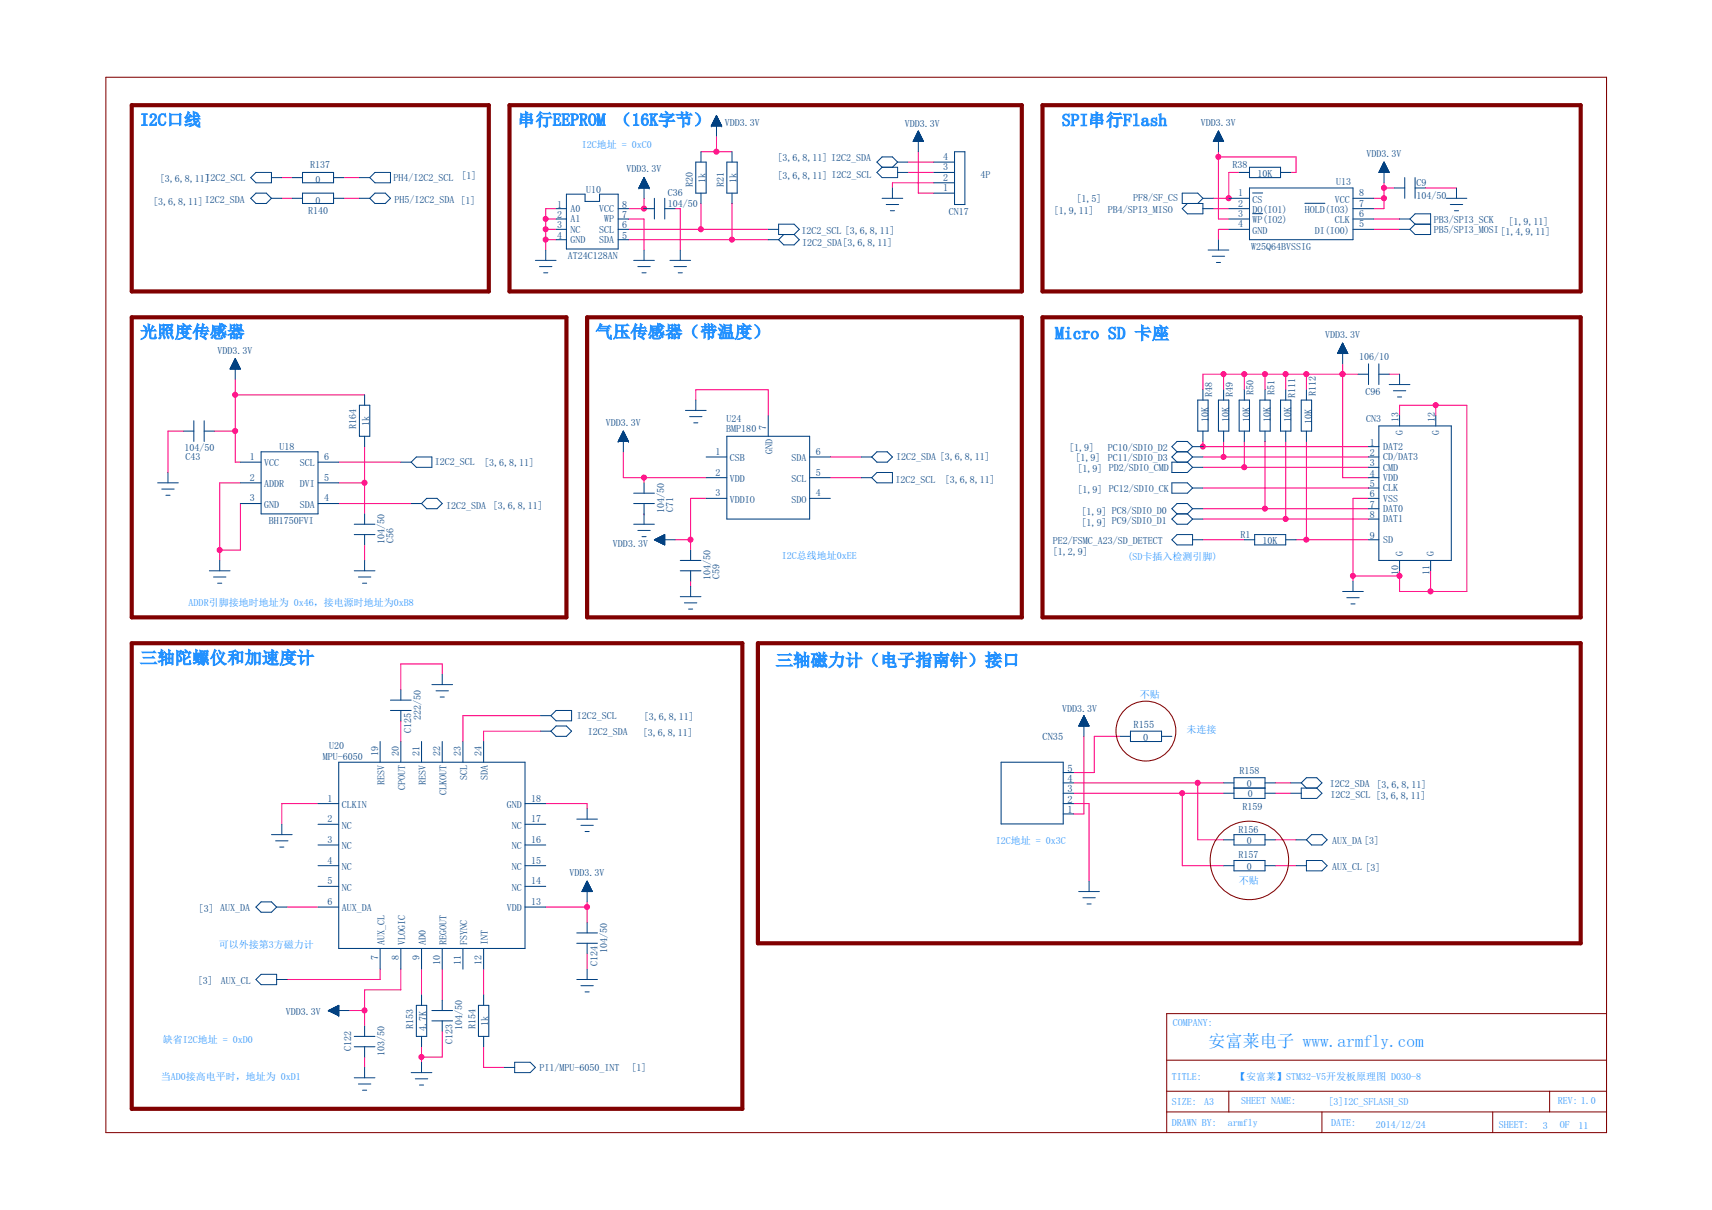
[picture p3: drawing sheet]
<svg xmlns="http://www.w3.org/2000/svg" width="420mm" height="297mm" viewBox="0 0 420 297" stroke-linecap="round" stroke-linejoin="round" font-family="sans-serif">
<g fill="none" stroke="#ff0080" stroke-width=".25">
<path d="M172 37.3h7.7M175.8 33.4v3.9M222.8 39.8h6.4M225.4 37.3v10.1h3.8M299 37.3v16.5h2.6M299 38.5h19.1v3.8h-1.3M69.2 43.6h2.5M69.2 48.7h2.5M84.4 43.6h3.8M84.4 48.7h3.8M133.9 58.8h2.6M133.9 56.3h2.6"/>
<path d="M133.9 53.8h2.6M136.5 51.2h-2.6v10.2M154.3 51.2h3.8M154.3 58.8h34.2M154.3 56.3h34.2M154.3 53.8h3.8v7.6M158.1 51.2h.1M158.1 48.7v2.5M165.7 51.2h1.3v10.2M172 50v6.3M179.7 50v8.8M222.8 42.3h6.4"/>
<path d="M229.2 44.9h-10.2v1.2M297.8 51.2h3.8M297.8 48.7h3.8M301.6 48.7h.1M301.6 56.3h-2.6v2.5M304.1 42.3h-2.5v6.4M337.1 56.3h6.4M337.1 53.8h6.4M337.1 48.7h2.6M339.7 44.9v6.3h-2.6M339.7 46.1h2.5M349.8 46.1h7.7"/>
<path d="M57.7 93.1v20.4h1.3M57.7 96.9h31.8M170.8 98.2v-2.5h17.7v6.3M300.3 91.9v3.8M305.4 91.9v3.8M310.5 91.9v3.8M315.5 91.9v3.8M320.6 91.9v3.8M329.5 91.9h.1M329.5 89.3v28h6.4M333.3 91.9h-38.1v3.8M340.9 91.9h2.6"/>
<path d="M352.4 99.5v2.5M45 105.8h-3.8v10.2M52.7 105.8h5M59 118.5h-5.1v19.1M83.1 113.5h15.3M83.1 118.5h6.4M89.5 109.6v16.6M153 110.9v6.4h20.3M158.1 117.3v1.2M203.8 117.3h7.6M203.8 112.2h7.6M295.2 109.6h.1"/>
<path d="M295.2 112.2h40.7M295.2 109.6h40.7M295.2 114.7h40.7M295.2 119.8h40.7M295.2 108.4v1.2M300.3 108.4v3.8M305.4 108.4v6.3M310.5 108.4v16.5M315.5 108.4v19M320.6 108.4v24.1M343.5 102v-2.5h16.5v45.7h-16.5v-5.1M59 123.6v11.4h-5.1"/>
<path d="M83.1 123.6h17.8M89.5 133.8v3.8M158.1 126.2h.1M165.7 132.5h3.8M173.3 122.3h-3.8v12.7M295.2 132.5h10.2M295.2 124.9h40.7M295.2 127.4h40.7M318.1 132.5h17.8M335.9 122.3h-3.8v20.4M169.5 142.7v1.2M332.1 141.4h11.4"/>
<path d="M351.1 140.1v5.1M98.4 177v5M108.5 165.5v-2.5h-10.1v6.3M132.7 179.5h-14v2.5M132.7 175.7h-19.1v6.3M78.1 197.3h-8.9v5.1M133.9 197.3h10.2v1.2M263.5 197.3h3.8v19M263.5 192.2h36.8M263.5 194.7h36.8M266 180.8v19h-2.5M274.9 180.8h-6.3v8.9h-5.1"/>
<path d="M290.1 194.7v17.8h10.2M294 192.2v14h6.3M313 192.2h3.8M313 194.7h3.8M313 206.2h5.1M313 212.5h5.1M70.4 222.7h7.7M93.3 237.9v2.6h-22.9M98.4 237.9v5.1h-8.9v8.9M103.5 237.9v6.4M108.5 237.9v7.6M118.7 237.9v6.4"/>
<path d="M133.9 222.7h10.2M144.1 221.4v5.1M144.1 234.1v3.8M85.7 248.1h3.8M89.5 259.5v2.5M103.5 257v3.8M108.5 253.2v6.3h-5M118.7 257v5h5.1"/>
</g>
<circle cx="133.9" cy="58.8" r=".62" fill="#ff0080"/>
<circle cx="133.9" cy="58.8" r=".62" fill="none" stroke="#ff0080" stroke-width=".25"/>
<circle cx="133.9" cy="56.3" r=".62" fill="#ff0080"/>
<circle cx="133.9" cy="56.3" r=".62" fill="none" stroke="#ff0080" stroke-width=".25"/>
<circle cx="133.9" cy="53.7" r=".62" fill="#ff0080"/>
<circle cx="133.9" cy="53.7" r=".62" fill="none" stroke="#ff0080" stroke-width=".25"/>
<circle cx="158" cy="51.2" r=".62" fill="#ff0080"/>
<circle cx="158" cy="51.2" r=".62" fill="none" stroke="#ff0080" stroke-width=".25"/>
<circle cx="172" cy="56.3" r=".62" fill="#ff0080"/>
<circle cx="172" cy="56.3" r=".62" fill="none" stroke="#ff0080" stroke-width=".25"/>
<circle cx="179.6" cy="58.8" r=".62" fill="#ff0080"/>
<circle cx="179.6" cy="58.8" r=".62" fill="none" stroke="#ff0080" stroke-width=".25"/>
<circle cx="175.8" cy="37.2" r=".62" fill="#ff0080"/>
<circle cx="175.8" cy="37.2" r=".62" fill="none" stroke="#ff0080" stroke-width=".25"/>
<circle cx="53.9" cy="135" r=".62" fill="#ff0080"/>
<circle cx="53.9" cy="135" r=".62" fill="none" stroke="#ff0080" stroke-width=".25"/>
<circle cx="89.5" cy="118.5" r=".62" fill="#ff0080"/>
<circle cx="89.5" cy="118.5" r=".62" fill="none" stroke="#ff0080" stroke-width=".25"/>
<circle cx="57.7" cy="105.8" r=".62" fill="#ff0080"/>
<circle cx="57.7" cy="105.8" r=".62" fill="none" stroke="#ff0080" stroke-width=".25"/>
<circle cx="57.7" cy="96.9" r=".62" fill="#ff0080"/>
<circle cx="57.7" cy="96.9" r=".62" fill="none" stroke="#ff0080" stroke-width=".25"/>
<circle cx="169.5" cy="132.5" r=".62" fill="#ff0080"/>
<circle cx="169.5" cy="132.5" r=".62" fill="none" stroke="#ff0080" stroke-width=".25"/>
<circle cx="89.5" cy="248" r=".62" fill="#ff0080"/>
<circle cx="89.5" cy="248" r=".62" fill="none" stroke="#ff0080" stroke-width=".25"/>
<circle cx="103.4" cy="259.5" r=".62" fill="#ff0080"/>
<circle cx="103.4" cy="259.5" r=".62" fill="none" stroke="#ff0080" stroke-width=".25"/>
<circle cx="144.1" cy="222.6" r=".62" fill="#ff0080"/>
<circle cx="144.1" cy="222.6" r=".62" fill="none" stroke="#ff0080" stroke-width=".25"/>
<circle cx="339.6" cy="48.7" r=".62" fill="#ff0080"/>
<circle cx="339.6" cy="48.7" r=".62" fill="none" stroke="#ff0080" stroke-width=".25"/>
<circle cx="339.6" cy="46.1" r=".62" fill="#ff0080"/>
<circle cx="339.6" cy="46.1" r=".62" fill="none" stroke="#ff0080" stroke-width=".25"/>
<circle cx="301.5" cy="48.7" r=".62" fill="#ff0080"/>
<circle cx="301.5" cy="48.7" r=".62" fill="none" stroke="#ff0080" stroke-width=".25"/>
<circle cx="299" cy="38.5" r=".62" fill="#ff0080"/>
<circle cx="299" cy="38.5" r=".62" fill="none" stroke="#ff0080" stroke-width=".25"/>
<circle cx="295.2" cy="109.6" r=".62" fill="#ff0080"/>
<circle cx="295.2" cy="109.6" r=".62" fill="none" stroke="#ff0080" stroke-width=".25"/>
<circle cx="300.3" cy="112.2" r=".62" fill="#ff0080"/>
<circle cx="300.3" cy="112.2" r=".62" fill="none" stroke="#ff0080" stroke-width=".25"/>
<circle cx="305.4" cy="114.7" r=".62" fill="#ff0080"/>
<circle cx="305.4" cy="114.7" r=".62" fill="none" stroke="#ff0080" stroke-width=".25"/>
<circle cx="310.4" cy="124.9" r=".62" fill="#ff0080"/>
<circle cx="310.4" cy="124.9" r=".62" fill="none" stroke="#ff0080" stroke-width=".25"/>
<circle cx="315.5" cy="127.4" r=".62" fill="#ff0080"/>
<circle cx="315.5" cy="127.4" r=".62" fill="none" stroke="#ff0080" stroke-width=".25"/>
<circle cx="320.6" cy="132.5" r=".62" fill="#ff0080"/>
<circle cx="320.6" cy="132.5" r=".62" fill="none" stroke="#ff0080" stroke-width=".25"/>
<circle cx="300.3" cy="91.8" r=".62" fill="#ff0080"/>
<circle cx="300.3" cy="91.8" r=".62" fill="none" stroke="#ff0080" stroke-width=".25"/>
<circle cx="305.4" cy="91.8" r=".62" fill="#ff0080"/>
<circle cx="305.4" cy="91.8" r=".62" fill="none" stroke="#ff0080" stroke-width=".25"/>
<circle cx="310.4" cy="91.8" r=".62" fill="#ff0080"/>
<circle cx="310.4" cy="91.8" r=".62" fill="none" stroke="#ff0080" stroke-width=".25"/>
<circle cx="315.5" cy="91.8" r=".62" fill="#ff0080"/>
<circle cx="315.5" cy="91.8" r=".62" fill="none" stroke="#ff0080" stroke-width=".25"/>
<circle cx="329.5" cy="91.8" r=".62" fill="#ff0080"/>
<circle cx="329.5" cy="91.8" r=".62" fill="none" stroke="#ff0080" stroke-width=".25"/>
<circle cx="332" cy="141.4" r=".62" fill="#ff0080"/>
<circle cx="332" cy="141.4" r=".62" fill="none" stroke="#ff0080" stroke-width=".25"/>
<circle cx="343.5" cy="141.4" r=".62" fill="#ff0080"/>
<circle cx="343.5" cy="141.4" r=".62" fill="none" stroke="#ff0080" stroke-width=".25"/>
<circle cx="352.3" cy="99.5" r=".62" fill="#ff0080"/>
<circle cx="352.3" cy="99.5" r=".62" fill="none" stroke="#ff0080" stroke-width=".25"/>
<circle cx="351.1" cy="145.2" r=".62" fill="#ff0080"/>
<circle cx="351.1" cy="145.2" r=".62" fill="none" stroke="#ff0080" stroke-width=".25"/>
<circle cx="320.6" cy="91.8" r=".62" fill="#ff0080"/>
<circle cx="320.6" cy="91.8" r=".62" fill="none" stroke="#ff0080" stroke-width=".25"/>
<circle cx="329.5" cy="91.8" r=".62" fill="#ff0080"/>
<circle cx="329.5" cy="91.8" r=".62" fill="none" stroke="#ff0080" stroke-width=".25"/>
<circle cx="158" cy="117.2" r=".62" fill="#ff0080"/>
<circle cx="158" cy="117.2" r=".62" fill="none" stroke="#ff0080" stroke-width=".25"/>
<circle cx="293.9" cy="192.2" r=".62" fill="#ff0080"/>
<circle cx="293.9" cy="192.2" r=".62" fill="none" stroke="#ff0080" stroke-width=".25"/>
<circle cx="290.1" cy="194.7" r=".62" fill="#ff0080"/>
<circle cx="290.1" cy="194.7" r=".62" fill="none" stroke="#ff0080" stroke-width=".25"/>
<g fill="none" stroke="#004080" stroke-width=".25">
<path d="M170.8 39.8h2.5v7.6h-2.5zM172 37.3v2.5M174.6 30.9h.1M174.6 30.9h2.5M174.6 30.8h2.5M174.7 30.9v-.2h2.3v.2M174.7 30.6h2.3M174.8 30.5h2.1v.4M174.8 30.4v.5M174.8 30.4h2.1M174.9 30.3h1.9v.6M174.9 30.3v.6"/>
<path d="M175 30.2h1.8M175 30.1h1.7v.8M175 30.1v.8M175 30h1.6M175.1 29.9h1.5v1M175.2 29.7h1.3v1.2M175.2 29.6v1.3M175.2 29.6h1.3M175.3 29.5h1.1v1.4M175.3 29.4v1.5M175.3 29.4h1M175.4 29.3h.9v1.6"/>
<path d="M175.4 29.2v1.7M175.5 29.2h.8M175.5 29.1h.7v1.8M175.5 29v1.9M175.5 29h.6M175.6 28.9h.5v2M175.6 28.8v2.1M175.6 28.8h.5M175.7 28.7h.3v2.2M175.7 28.6v2.3M175.8 28.6h.2M175.8 28.5l.1 2.4"/>
<path d="M175.8 28.4v2.5M175.8 28.4h.1M175.8 28.4v5M175.8 28.4l-1.2 2.5M175.8 28.4l1.3 2.5M176.6 29.8h-1.5v1.1M177.1 30.9h.1M178.4 39.8h2.5v7.6h-2.5zM179.7 37.3v2.5M220.3 39.8h2.5M220.3 39.8l-1.3-1.3h-2.5l-1.3 1.3 1.3 1.3M220.3 39.8l-1.3 1.3"/>
<path d="M224.1 34.7h2.5M224.1 34.6v.1M224.2 34.6h2.4v.1M224.3 34.5h2.2M224.3 34.4v.3M224.3 34.4h2.1M224.4 34.2h2M224.5 34.1h1.8M224.6 33.9h1.6M224.6 33.7v1M224.6 33.7h1.5M224.7 33.7h1.4"/>
<path d="M224.7 33.6v1.1M224.7 33.6h1.3M224.8 33.4h1.2M224.8 33.3v1.4M224.8 33.4h1.1M224.9 33.2h1M224.9 33.1v1.6M224.9 33.1h.9M225 33.1h.8M225 32.9v1.8M225 32.9h.8M225.1 32.9h.6v1.8"/>
<path d="M225.1 32.7v2M225.1 32.7h.5M225.2 32.6h.4M225.2 32.5v2.2M225.2 32.6h.3M225.3 32.4h.2M225.3 32.3v2.4M225.3 32.3h.1M225.4 32.2h.1M225.4 32.2l1.2 2.5h-2.5M225.4 32.2v5.1M225.4 32.2l-1.3 2.5"/>
<path d="M225.5 32.4v2.3M225.6 32.6v2.1M225.8 33v1.7M225.9 33.2v1.5M226 33.4v1.3M226.1 33.6v1.1M226.2 33.8v.9M226.3 34h-1.8v.7M226.3 34v.7M226.3 34.2h-1.9v.5M226.4 34.2v.5M226.5 34.4v.3"/>
<path d="M229.2 39.8h5.1M234.3 37.3h2.5v12.9h-2.5zM297.8 34.7h2.5M297.8 34.6v.1M297.9 34.6h2.3M297.9 34.5h2.3M297.9 34.4v.3M298 34.4h2.1M298 34.2h2M298 34.2v.5M298.1 34.2h1.9v.5M298.1 34.1h1.9"/>
<path d="M298.1 34v.7M298.2 34h1.7M298.2 33.9h1.6M298.3 33.7h1.5M298.3 33.6v1.1M298.4 33.6h1.3M298.4 33.4h1.3M298.4 33.3v1.4M298.5 33.4h1.1M298.5 33.2h1M298.7 33.1h.8M298.7 32.9v1.8"/>
<path d="M298.7 32.9h.7M298.7 32.9h.6v1.8M298.7 32.7v2M298.8 32.7h.5M298.8 32.6h.4M298.8 32.5v2.2M298.9 32.6h.3v2.1M298.9 32.4h.3M298.9 32.3v2.4M299 32.3h.1M299 32.2h.1M299 32.2v5.1"/>
<path d="M299 32.2l-1.2 2.5h2.5M299 32.2l1.3 2.5M299.2 32.4v2.3M299.5 33v1.7M299.5 33.1h-.9l-.1 1.6M299.5 33.2v1.5M299.7 33.4v1.3M299.8 33.6v1.1M299.8 33.7h-1.5l-.1 1M299.8 33.8v.9M300 34v.7M300.2 34.4v.3"/>
<path d="M300.3 34.6v.1M339.7 39.8h.1M339.7 39.8l1.2 2.5h-2.5zM339.7 39.8v5.1M339.7 40l-.1 2.3M61.5 48.7l1.3-1.3h2.6l1.2 1.3-1.2 1.3h-2.6zM62.8 42.3h3.8v2.6h-3.8l-1.3-1.3zM66.6 43.6h2.6M66.6 48.7h2.6M71.7 43.6h2.5M71.7 48.7h2.5M74.2 42.3h7.7v2.6h-7.7z"/>
<path d="M74.2 47.4h7.7v2.6h-7.7zM81.9 43.6h2.5M81.9 48.7h2.5M88.2 43.6h2.6M88.2 48.7h2.6M90.8 43.6l1.2-1.3h3.8v2.6h-3.8zM90.8 48.7l1.2-1.3h2.6l1.2 1.3-1.2 1.3h-2.6zM136.5 51.2h2.5M136.5 53.8h2.5M136.5 56.3h2.5M136.5 58.8h2.5M139 47.7h4.6v1.7h3.5v-1.7h4.6v13.4h-12.7z"/>
<path d="M151.7 51.2h2.6M151.7 53.8h2.6M151.7 56.3h2.6M151.7 58.8h2.6M156.8 46.1h.1M156.8 46.1h2.5M156.9 45.9h2.3v.2M156.9 45.9v.2M157 45.8h2.2M157 45.8h2.1v.3M157 45.7v.4M157 45.6h2.1"/>
<path d="M157.1 46.1v-.5h1.9v.5M157.2 45.4h1.8M157.2 45.3h1.8v.8M157.2 45.3v.8M157.3 45.3h1.6M157.3 45.1h1.5v1M157.3 45.1v1M157.3 45h1.5M157.4 44.9h1.3v1.2M157.4 44.9v1.2M157.5 44.8h1.2M157.5 44.7h1.1v1.4"/>
<path d="M157.5 44.6v1.5M157.6 44.6h1M157.6 44.5h.9v1.6M157.6 44.4v1.7M157.7 44.4h.8M157.7 44.3h.7v1.8M157.8 44.1h.5v2M157.8 44v2.1M157.8 44h.5M157.9 43.9h.3v2.2M157.9 43.8v2.3M158 43.8h.2"/>
<path d="M158 43.7l.1 2.4M158 43.6v2.5M158.1 43.6h.1M158.1 51.2h2.5M158.1 43.6v5.1M158.1 43.6l-1.3 2.5M158.1 43.6l1.2 2.5M158.4 44.2h-.6l-.1 1.9M159.3 46.1h.1M160.6 48.7v5.1M163.1 51.2h2.6M163.1 48.7v5.1"/>
<path d="M172 47.4v2.6M179.7 47.4v2.6M188.5 56.3h2.6M188.5 58.8h2.6M191.1 55h3.8l1.3 1.3-1.3 1.3h-3.8zM192.4 57.6l-1.3 1.2M194.9 57.6l1.3 1.2-1.3 1.3h-2.5l-1.3-1.3M215.2 42.3l1.3-1.2h3.8v2.5h-3.8zM216.5 48.7h5.1M217.5 50.2h3M218.5 51.7h1M219 46.1v2.6"/>
<path d="M220.3 42.3h2.5M229.2 42.3h5.1M229.2 44.9h5.1M229.2 47.4h5.1M295.2 51.2h2.6M295.2 48.7l-1.2-1.3h-3.9v2.6h5.1v2.5h-3.8l-1.3-1.3 1.3-1.2M295.2 48.7h2.6M295.2 48.7l-1.2 1.3M299 58.8v2.6M301.6 51.2h5.1M301.6 53.8h5.1M301.6 56.3h5.1"/>
<path d="M301.6 48.7h5.1M304.1 42.3h2.6M306.7 46.1h25.4v12.7h-25.4zM306.7 41.1h7.6v2.5h-7.6zM307.4 47.4h2.5M307.4 52.5h2.5M314.3 42.3h2.5M320.2 49.9h5M332.1 51.2h5M332.1 53.8h5M332.1 56.3h5M332.1 48.7h5"/>
<path d="M338.4 42.3h2.5M338.4 42.2v.1M338.5 42.2h2.4M338.6 42.1h2.2M338.6 42v.3M338.6 42h2.1M338.7 41.9h2v.4M338.8 41.7h1.8M338.8 42.3v-.7h1.8v.7M338.9 41.5h1.6M338.9 41.4v.9M338.9 41.4h1.5"/>
<path d="M339 41.3h1.4M339 41.2v1.1M339 41.2h1.3M339.1 41.1h1.2v1.2M339.1 40.9v1.4M339.1 41h1.1M339.2 40.9h1M339.2 40.7v1.6M339.2 40.8h.9M339.3 40.7h.8M339.3 40.5v1.8M339.3 40.6h.8"/>
<path d="M339.4 40.5h.6M339.4 40.3v2M339.4 40.3h.5M339.5 40.3h.4M339.5 40.1v2.2M339.5 40.2h.3M339.6 40h.2M339.8 40v2.3M339.9 40.2v2.1M340 40.4v1.9M340.1 40.6v1.7M340.2 40.8v1.5"/>
<path d="M340.4 41.2v1.1M340.5 41.4v.9M340.6 41.8h-1.9v.5M340.8 42v.3M342.2 46.1h2.6M343.5 53.8h2.5M343.5 56.3h2.5M344.8 43.6v5.1M346 53.8l1.3-1.3h3.8v5.1h-3.8l-1.3-1.3M346 53.8l1.3 1.2M347.3 46.1h2.5M347.3 43.6v5.1"/>
<path d="M347.3 55h3.8M347.3 55l-1.3 1.3M354.9 48.7h5.1M355.9 50.2h3.1M356.9 51.7h1.1M357.5 46.1v2.6M131.4 63.9h5.1M132.4 65.4h3.1M133.4 67h1M133.9 61.4v2.5M155.5 63.9h5.1M156.5 65.4h3.1"/>
<path d="M157.6 67h1M158.1 61.4v2.5M164.4 63.9h5.1M165.4 65.4h3.1M166.4 67h1.1M167 61.4v2.5M296.5 61.4h5.1M297.5 62.9h3.1M298.5 64.4h1M56.5 90.6h2.5M56.5 90.5v.1M56.6 90.5h2.3"/>
<path d="M56.6 90.3h2.3v.3M56.6 90.3v.3M56.7 90.3h2.1M56.7 90.1h2M56.7 90v.6M56.8 90h1.9v.6M56.8 90h1.9M56.8 89.8v.8M56.9 89.8h1.7M56.9 89.7h1.6M56.9 89.6v1M57 89.6h1.5"/>
<path d="M57 89.5h1.5v1.1M57 89.5v1.1M57.1 89.5h1.3M57.1 89.3h1.3M57.1 89.2v1.4M57.2 89.2h1.1M57.2 89.1h1v1.5M57.2 89v1.6M57.3 89h.9M57.4 88.9h.8M57.4 88.8v1.8M57.4 88.8h.7"/>
<path d="M57.4 88.7h.6M57.4 88.6v2M57.5 88.6h.5M57.5 88.5h.4M57.5 88.3v2.3M57.6 88.4h.3M57.6 88.3h.3v2.3M57.6 88.2v2.4M57.7 88.2h.1M57.7 88.1h.1M57.7 88.1v5M57.7 88.1l1.3 2.5h-2.5z"/>
<path d="M57.9 88.5v2.1M58 88.7v1.9M58.2 88.9v1.7M58.4 89.3v1.3M58.5 89.7v.9M58.7 89.9v.7M59 90.5v.1M88.2 99.5h2.6v7.6h-2.6zM89.5 96.9v2.6M170.8 98.2v2.6M294 98.2h2.5v7.6h-2.5zM295.2 95.7v2.5"/>
<path d="M299 98.2h2.6v7.6h-2.6zM300.3 95.7v2.5M304.1 98.2h2.6v7.6h-2.6zM305.4 95.7v2.5M309.2 98.2h2.5v7.6h-2.5zM310.5 95.7v2.5M314.3 98.2h2.5v7.6h-2.5zM315.5 95.7v2.5M319.4 98.2h2.5v7.6h-2.5zM320.6 95.7v2.5M328.3 86.7l2.4 .1M328.3 86.7v.1"/>
<path d="M328.4 86.6h2.3M328.4 86.5h2.3v.3M328.4 86.4v.4M328.5 86.4h2.1M328.5 86.3h2v.5M328.5 86.2v.6M328.5 86.2h2M328.6 86.1h1.8v.7M328.6 86v.8M328.7 86h1.7M328.7 85.9h1.6v.9M328.7 85.8v1"/>
<path d="M328.7 85.8h1.6M328.8 85.7h1.4v1.1M328.8 85.6v1.2M328.9 85.6h1.3M328.9 85.5h1.2v1.3M328.9 85.4v1.4M329 85.4h1.1M329 85.3h1v1.5M329 85.2v1.6M329 85.2h1M329.1 85h.8v1.8M329.1 85v1.8"/>
<path d="M329.2 85h.7M329.2 84.9h.6v1.9M329.3 84.7h.4v2.1M329.3 84.5v2.3M329.4 84.5h.3M329.4 84.5h.2v2.3M329.4 84.4v2.4M329.5 84.4h.1M329.5 84.2h.1M329.5 84.2v5.1M329.5 84.2l-1.3 2.6h2.6M329.5 84.2l1.3 2.6"/>
<path d="M329.8 84.8h-.5l-.1 2M333.3 91.9h2.6M335.9 89.3v5.1M338.4 89.3v5.1M338.4 91.9h2.5M340.9 94.4h5.1M342 95.9h3M343 97.5h1M343.5 91.9v2.5M38.7 118.5h5.1M41.2 116v2.5M45 105.8h2.6"/>
<path d="M47.6 103.3v5.1M50.1 103.3v5.1M50.1 105.8h2.6M59 113.5h5.1M59 118.5h5.1M64.1 110.9h14v15.3h-14zM78.1 113.5h5M78.1 118.5h5M89.5 107.1v2.5M98.4 113.5h2.5M100.9 113.5l1.3-1.3h3.8v2.5h-3.8zM151.7 108.4h.1"/>
<path d="M151.7 108.4h2.6M151.8 108.2h2.4M151.9 108h2.1M151.9 107.9v.5M152 107.9h2M152 107.8h2v.6M152 107.7v.7M152.1 107.7h1.8M152.1 107.6h1.8M152.2 107.4h1.5v1M152.2 107.3v1.1M152.3 107.3h1.4"/>
<path d="M152.3 107.2h1.4M152.3 107.1v1.3M152.4 107.1h1.2l.1 1.3M152.4 107h1.1v1.4M152.4 106.8v1.6M152.5 106.9h1M152.5 106.8h.9M152.5 106.6v1.8M152.6 106.7h.8M152.6 106.6h.8v1.8M152.6 106.5v1.9M152.7 106.5h.6"/>
<path d="M152.7 106.4h.5M152.7 106.3v2.1M152.8 106.3h.4M152.9 106.2h.3M152.9 106v2.4M152.9 106.1h.2M152.9 105.8l.1 5.1M152.9 106h.1M153 105.9h.1M153 105.8l-1.3 2.6M153 105.8l1.3 2.6M153 106v2.4"/>
<path d="M153.2 106.1v2.3M153.2 106.3v2.1M153.4 106.8v1.6M153.8 107.5h-1.6l-.1 .9M153.9 107.6v.8M154 108v.4M154.1 108.1h-2.2l-.1 .3M154.2 108.2v.2M154.3 108.4h.1M158.1 118.5v2.6M168.2 100.8h5.1M169.2 102.3h3.1"/>
<path d="M170.3 103.8h1M173.3 112.2h5.1M173.3 117.3h5.1M178.4 107.1h20.3v20.3h-20.3zM188.5 102v5.1M198.7 112.2h5.1M198.7 117.3h5.1M211.4 112.2h2.5M211.4 117.3h2.5M213.9 112.2l1.3-1.3h2.6l1.2 1.3-1.2 1.3h-2.6zM215.2 116h3.8v2.5h-3.8l-1.3-1.2zM287.6 118.5h3.8l1.3 1.3-1.3 1.3h-3.8z"/>
<path d="M288.9 110.9h2.5M288.9 110.9l-1.3 1.3 1.3 1.3M291.4 113.5h-3.8v2.5h3.8l1.3-1.3M291.4 110.9l1.3 1.3M291.4 113.5l1.3 1.2M292.7 109.6h2.5M292.7 112.2h2.5M292.7 114.7h2.5M292.7 119.8h2.5M292.7 109.6l-1.3 1.3M292.7 109.6l-1.3-1.2h-2.5l-1.3 1.2 1.3 1.3M292.7 112.2l-1.3 1.3"/>
<path d="M295.2 105.8v2.6M300.3 105.8v2.6M305.4 105.8v2.6M310.5 105.8v2.6M315.5 105.8v2.6M320.6 105.8v2.6M335.9 109.6h2.5M335.9 112.2h2.5M335.9 114.7h2.5M335.9 117.3h2.5M335.9 119.8h2.5M338.4 104.6h17.8v33h-17.8z"/>
<path d="M343.5 102v2.6M352.4 102v2.6M39.7 120.1h3M40.7 121.6h1M53.9 137.6v2.5M59 123.6h5.1M78.1 123.6h5M86.9 131.2h5.1M86.9 128.7h5.1M89.5 126.2v2.5M89.5 131.2v2.6M89.5 137.6v2.5"/>
<path d="M100.9 123.6h2.6M103.5 123.6l1.2-1.3h2.6l1.2 1.3-1.2 1.3h-2.6zM155.5 123.6h5.1M155.5 128.7h5.1M155.5 121.1h5.1M156.5 130.2h3.1M157.6 131.7h1M158.1 123.6v5.1M160.6 132.5l2.5-1.3v2.6M160.6 132.5h5.1M160.6 132.5l2.5 1.3M160.6 132.5h.1"/>
<path d="M160.8 132.4l-.1 .2h2.4M160.8 132.4h2.3M160.9 132.4v.3M160.9 132.7h2.2M161.1 132.2v.6M161.1 132.8h2M161.2 132.2v.6M161.2 132.2h1.9M161.3 132.2v.7M161.3 132.9h1.8M161.4 132.1v.8M161.4 132.1h1.7"/>
<path d="M161.5 132v1M161.6 132l-.1 1h1.6M161.6 132h1.5M161.7 132v1.1M161.7 133.1h1.4M161.8 131.9v1.2M161.8 131.9h1.3M161.9 131.9v1.3M162 131.8v1.4h1.1M162 131.8h1.1M162.1 131.7v1.6M162.2 131.7v1.6h.9"/>
<path d="M162.3 131.7h.8M162.3 131.7v1.7M162.5 131.5v2M162.6 131.5v2h.5M162.6 131.5h.5M162.7 131.4v2.2M162.8 131.4v2.2h.3M162.8 131.4h.3M162.9 131.4v2.3M163 131.3v2.4h.1M163.1 131.3h.1M163.1 131.2v2.6"/>
<path d="M163.1 131.6h-.7v1.8h.7M163.1 132.3h-2.1v.4M167 137.6h5M169.5 135v2.6M173.3 122.3h5.1M198.7 122.3h5.1M288.9 126.2h2.5M288.9 131.2h3.8v2.6h-3.8l-1.3-1.3zM288.9 126.2l-1.3 1.2 1.3 1.3h2.5l1.3-1.3M291.4 126.2l1.3 1.2M292.7 124.9l-1.3-1.3h-2.5l-1.3 1.3 1.3 1.3M292.7 124.9h2.5"/>
<path d="M292.7 127.4h2.5M292.7 132.5h2.5M292.7 124.9l-1.3 1.3M305.4 132.5h2.5M307.9 131.2h7.6v2.6h-7.6zM315.5 132.5h2.6M335.9 122.3h2.5M335.9 124.9h2.5M335.9 127.4h2.5M335.9 132.5h2.5M343.5 137.6v2.5M351.1 137.6v2.5"/>
<path d="M51.4 140.1h5.1M52.4 141.6h3M53.4 143.2h1M86.9 140.1h5.1M88 141.6h3M89 143.2h1M167 140.1h5M167 146.5h5M168 148h3M169 149.5h1M169.5 140.1v2.6M169.5 143.9v2.6"/>
<path d="M329.5 145.2h5.1M330.5 146.7h3.1M331.5 148.3h1.1M332.1 142.7v2.5M95.8 174.4h5.1M95.8 171.9h5.1M98.4 169.3v2.6M98.4 174.4v2.6M106 168.1h5.1M107 169.6h3.1M108 171.1h1M108.5 165.5v2.6"/>
<path d="M132.7 179.5h2.5M132.7 175.7h2.5M135.2 175.7l1.3-1.3h3.8v2.6h-3.8zM136.5 178.2h2.5l1.3 1.3-1.3 1.3h-2.5l-1.3-1.3zM264.8 178.2h2.4M264.9 178h2.3M264.9 178.2v-.3h2.3v.3M265 177.8h2.1M265 178.2v-.5h2v.5M265 177.6h2M265.1 178.2v-.7h1.8v.7M265.2 177.4h1.7"/>
<path d="M265.2 178.2v-.9h1.6v.9M265.2 177.2h1.6M265.3 178.2v-1.1h1.4v1.1M265.4 177h1.3M265.4 178.2v-1.3h1.2v1.3M265.5 176.8h1.1M265.5 176.6h1M265.7 176.4h.7M265.8 176.2h.5v2M265.8 178.2v-2.1h.4v2.1M265.9 176h.3M266 175.8h.1"/>
<path d="M266 175.7h.1M266 175.7l-1.3 2.5h2.6M266 175.7v5.1M266 175.7l1.3 2.5M266.1 175.9h-.2v2.3M266.1 175.9v2.3M266.3 176.3h-.6v1.9M266.4 176.5h-.8v1.7M266.4 176.4v1.8M266.5 176.7h-1v1.5M266.5 176.7v1.5M277.4 179.5h7.7v2.5h-7.7z"/>
<path d="M78.1 197.3h5M83.1 187.1h45.8v45.7h-45.8zM93.3 182v5.1M98.4 182v5.1M103.5 182v5.1M108.5 182v5.1M113.6 182v5.1M118.7 182v5.1M128.9 197.3h5M144.1 198.5v2.6M245.7 187.1h15.2v15.2h-15.2zM260.9 197.3h2.6"/>
<path d="M260.9 199.8h2.6M260.9 194.7h2.6M260.9 192.2h2.6M260.9 189.7h2.6M274.9 180.8h2.5M285.1 180.8h2.5M300.3 194.7h2.5M300.3 192.2h2.5M302.8 190.9h7.7v5.1h-7.7zM302.8 193.5h7.7M310.5 194.7h2.5M310.5 192.2h2.5"/>
<path d="M316.8 194.7h2.6M316.8 192.2h2.6M319.4 193.5h3.8l1.2 1.2-1.2 1.3h-3.8zM319.4 192.2l1.2-1.3h2.6l1.2 1.3-1.2 1.3M319.4 192.2l1.2 1.3M66.6 204.9h5.1M67.6 206.4h3.1M68.7 207.9h1M69.2 202.4v2.5M78.1 202.4h5M78.1 207.4h5M78.1 212.5h5"/>
<path d="M78.1 217.6h5M128.9 202.4h5M128.9 207.4h5M128.9 212.5h5M128.9 217.6h5M141.6 201.1h5M142.6 202.6h3M142.9 218.8l2.4 .1M142.9 218.7v.2M142.9 218.7h2.4M143 218.9v-.3h2.2v.3M143 218.5h2.1"/>
<path d="M143.1 218.4h2v.5M143.1 218.3v.6M143.1 218.3h2M143.2 218.9v-.8h1.8v.8M143.2 218.1h1.8M143.3 218h1.6v.9M143.3 217.9v1M143.3 217.8h1.6M143.4 218.9v-1.1h1.4v1.1M143.5 217.6h1.3M143.5 217.6h1.2v1.3M143.5 217.5v1.4"/>
<path d="M143.5 217.5h1.1M143.6 217.3v1.6M143.6 217.3h1v1.6M143.6 204.1h1M143.6 217.3h1M143.7 217.1h.8v1.8M143.7 217v1.9M143.8 217h.7M143.8 217h.6v1.9M143.9 216.7h.4v2.2M143.9 216.6v2.3M144 216.6h.3"/>
<path d="M144 216.5h.2v2.4M144 216.5v2.4M144 216.5h.1M144.1 216.3h.1M144.1 216.3v5.1M144.1 216.3l-1.3 2.6M144.1 216.3l1.3 2.6h-2.6M144.3 216.8h-.5v2.1M264.7 218.9h5.1M267.3 216.3v2.6M300.3 212.5h2.5M300.3 206.2h2.5"/>
<path d="M302.8 204.9h7.7v2.5h-7.7zM302.8 211.2h7.7v2.6h-7.7zM310.5 212.5h2.5M310.5 206.2h2.5M318.1 212.5h2.5M318.1 206.2h2.5M320.6 211.2h3.8l1.3 1.3-1.3 1.3h-3.8zM321.9 204.9h2.5l1.3 1.3-1.3 1.2h-2.5l-1.3-1.2zM62.8 222.7l1.3-1.3h2.5l1.3 1.3-1.3 1.2h-2.5zM67.9 222.7h2.5M78.1 222.7h5M93.3 232.8v5.1"/>
<path d="M98.4 232.8v5.1M103.5 232.8v5.1M108.5 232.8v5.1M113.6 232.8v5.1M118.7 232.8v5.1M128.9 222.7h5M141.6 231.6h5M141.6 229h5M144.1 226.5v2.5M144.1 231.6v2.5M144.1 237.9v2.6M265.8 220.4h3"/>
<path d="M266.8 221.9h1M62.8 240.5l1.3-1.3h3.8v2.5h-3.8zM67.9 240.5h2.5M80.6 248.1h.1M80.6 248.1h5.1M80.6 248.1l2.5 1.2M80.6 248.1h2.5M80.7 248v.1M80.8 248.2h2.3M80.8 248v.2M81 247.9v.4h2.1M81.2 248.5h1.9"/>
<path d="M81.2 247.8v.6M81.4 248.5h1.7M81.4 247.7v.8M81.6 247.6v1h1.5M81.8 247.5v1.2l1.3 .1M82 247.4v1.4M82.2 247.3v1.6M82.3 249h.8M82.4 247.2v1.8M82.6 247.1v2M82.7 249.1h.4M82.8 247v2.2"/>
<path d="M83 246.8v2.5M83.1 249.3h.1M83.1 246.8h.1M83.1 246.8v2.5M83.1 246.8l-2.5 1.3M83.1 246.9h-.2v2.4h.2M83.1 247.1h-.6v1.9h.6M83.1 247.3h-1v1.5h1M83.1 247.9h-2.2v.3M83.1 247.8h-2v.5M83.1 247.7h-1.8v.8M83.1 247.6h-1.6v.9"/>
<path d="M83.1 247.5h-1.4v1.1M83.1 247.4h-1.2v1.4M83.1 247.2h-.8v1.8M83.1 247h-.3v2.1M86.9 257h5.1M86.9 254.4h5.1M89.5 251.9v2.5M89.5 257v2.5M102.2 246.8h2.5v7.6h-2.5zM103.5 244.3v2.5M103.5 254.4v2.6M106 250.6h5.1"/>
<path d="M106 248.1h5.1M108.5 245.5v2.6M108.5 250.6v2.6M117.4 246.8h2.6v7.6h-2.6zM118.7 244.3v2.5M118.7 254.4v2.6M141.6 240.5h5M142.6 242h3M143.6 243.5h1M86.9 264.6h5.1M88 266.1h3M89 267.6h1"/>
<path d="M89.5 262v2.6M100.9 263.3h5.1M101.9 264.8h3.1M102.9 266.4h1.1M103.5 260.8v2.5M123.8 262h2.5M126.3 260.8h3.8l1.3 1.2-1.3 1.3h-3.8z"/>
</g>
<path d="M32.3 25.8h87.7v45.7h-87.7zM125 25.8h125.8v45.7h-125.8zM255.9 25.8h132v45.7h-132zM32.3 77.9h106.7v73.7h-106.7zM144.1 77.9h106.7v73.7h-106.7zM255.9 77.9h132v73.7h-132zM32.3 157.9h149.9v114.3h-149.9zM186 157.9h201.9v73.7h-201.9z" fill="none" stroke="#800000" stroke-width="1"/>
<g fill="none" stroke="#800000" stroke-width=".25">
<path d="M26 19h368.3v259h-368.3zM394.3 248.8h-108v29.2M286.3 260.3h108M286.3 273h108M286.3 267.9h108M301.6 267.9v5.1M324.4 273v5M366.3 273v5M380.3 267.9v5.1"/>
<circle cx="281.2" cy="179.5" r="7.4"/>
<circle cx="306.6" cy="211.2" r="9.6"/>
</g>
<g font-size="4.2" fill="#2291ff">
<text x="34.4" y="30.9">I2C口线</text>
<text x="127.1" y="30.9">串行EEPROM （16K字节）</text>
<text x="260.6" y="30.9">SPI串行Flash</text>
<text x="34.4" y="82.9">光照度传感器</text>
<text x="146.1" y="82.9">气压传感器（带温度）</text>
<text x="258.9" y="83.3">Micro SD 卡座</text>
<text x="34.4" y="162.9">三轴陀螺仪和加速度计</text>
<text x="190.4" y="163.5">三轴磁力计（电子指南针）接口</text>
<text x="296.5" y="257">安富莱电子 www.armfly.com</text>
</g>
<g font-size="2.5" fill="#004080">
<text x="177.9" y="30.9">VDD3.3V</text>
<text x="222.1" y="31.2">VDD3.3V</text>
<text x="294.7" y="30.9">VDD3.3V</text>
<text x="76.1" y="41.3">R137</text>
<text x="190.8" y="39.6">[3,6,8,11] I2C2_SDA</text>
<text x="231.5" y="41.8">3</text>
<text x="231.5" y="39.3">4</text>
<text x="302.5" y="41.3">R38</text>
<text x="335.4" y="38.5">VDD3.3V</text>
<text x="39.2" y="44.7">[3,6,8,11]I2C2_SCL</text>
<text x="77.4" y="45">0</text>
<text x="96.6" y="44.4">PH4/I2C2_SCL</text>
<text x="113.2" y="43.9">[1]</text>
<text x="143.9" y="47.3">U10</text>
<text x="153.7" y="42.3">VDD3.3V</text>
<text x="170" y="46" transform="rotate(-90 170 46)">R20</text>
<text x="173.1" y="44.9" transform="rotate(-90 173.1 44.9)">1k</text>
<text x="177.6" y="46" transform="rotate(-90 177.6 46)">R21</text>
<text x="180.8" y="44.9" transform="rotate(-90 180.8 44.9)">1k</text>
<text x="190.8" y="43.9">[3,6,8,11] I2C2_SCL</text>
<text x="231.5" y="46.9">1</text>
<text x="231.5" y="44.4">2</text>
<text x="240.7" y="43.6">4P</text>
<text x="308.6" y="43.4">10K</text>
<text x="327.9" y="45.4">U13</text>
<text x="347.7" y="45.6">C9</text>
<text x="37.6" y="50.3">[3,6,8,11]I2C2_SDA</text>
<text x="75.6" y="52.5">R140</text>
<text x="77.4" y="50">0</text>
<text x="96.8" y="50">PH5/I2C2_SDA [1]</text>
<text x="136.8" y="51">1</text>
<text x="136.8" y="53.5">2</text>
<text x="140" y="52">A0</text>
<text x="147" y="52">VCC</text>
<text x="152.7" y="53.5">7</text>
<text x="152.7" y="51">8</text>
<text x="163.9" y="50.8">104/50</text>
<text x="163.9" y="48.1">C36</text>
<text x="232.8" y="52.7">CN17</text>
<text x="258.6" y="52.6">[1,9,11]</text>
<text x="264.2" y="49.5">[1,5]</text>
<text x="271.9" y="52.2">PB4/SPI3_MISO</text>
<text x="278.1" y="49.3">PF8/SF_CS</text>
<text x="303.9" y="48.2">1</text>
<text x="303.9" y="50.7">2</text>
<text x="303.9" y="53.3">3</text>
<text x="307.4" y="49.7">CS</text>
<text x="307.4" y="52.3">DO(IO1)</text>
<text x="320.2" y="52.3">HOLD(IO3)</text>
<text x="327.6" y="49.7">VCC</text>
<text x="333.6" y="53.3">6</text>
<text x="333.6" y="50.7">7</text>
<text x="333.6" y="48.2">8</text>
<text x="347.7" y="48.9">104/50</text>
<text x="136.8" y="56">3</text>
<text x="136.8" y="58.6">4</text>
<text x="140" y="54.6">A1</text>
<text x="140" y="57.1">NC</text>
<text x="140" y="59.6">GND</text>
<text x="147" y="59.6">SDA</text>
<text x="147" y="57.1">SCL</text>
<text x="148.2" y="54.6">WP</text>
<text x="152.7" y="58.6">5</text>
<text x="152.7" y="56">6</text>
<text x="196.7" y="57.4">I2C2_SCL [3,6,8,11]</text>
<text x="303.9" y="55.8">4</text>
<text x="307.4" y="54.8">WP(IO2)</text>
<text x="307.4" y="57.4">GND</text>
<text x="322.7" y="57.4">DI(IO0)</text>
<text x="327.6" y="54.8">CLK</text>
<text x="333.6" y="55.8">5</text>
<text x="351.9" y="54.8">PB3/SPI3_SCK</text>
<text x="351.9" y="57.3">PB5/SPI3_MOSI [1,4,9,11]</text>
<text x="370.2" y="55.1">[1,9,11]</text>
<text x="139.3" y="63.6">AT24C128AN</text>
<text x="196.8" y="60.4">I2C2_SDA[3,6,8,11]</text>
<text x="307.1" y="61.4">W25Q64BVSSIG</text>
<text x="325.2" y="83">VDD3.3V</text>
<text x="53.4" y="86.8">VDD3.3V</text>
<text x="333.6" y="88.4">106/10</text>
<text x="297.5" y="97.5" transform="rotate(-90 297.5 97.5)">R48</text>
<text x="302.6" y="97.5" transform="rotate(-90 302.6 97.5)">R49</text>
<text x="307.7" y="97" transform="rotate(-90 307.7 97)">R50</text>
<text x="312.7" y="97" transform="rotate(-90 312.7 97)">R51</text>
<text x="317.8" y="97.6" transform="rotate(-90 317.8 97.6)">R111</text>
<text x="322.9" y="97.1" transform="rotate(-90 322.9 97.1)">R112</text>
<text x="335.1" y="96.9">C96</text>
<text x="87.4" y="105.2" transform="rotate(-90 87.4 105.2)">R164</text>
<text x="90.6" y="104.5" transform="rotate(-90 90.6 104.5)">1k</text>
<text x="148.7" y="104.6">VDD3.3V</text>
<text x="178.3" y="106.2">BMP180</text>
<text x="178.3" y="103.5">U24</text>
<text x="188" y="105.6" transform="rotate(-90 188 105.6)">7</text>
<text x="296.6" y="103.6" transform="rotate(-90 296.6 103.6)">10K</text>
<text x="301.7" y="103.6" transform="rotate(-90 301.7 103.6)">10K</text>
<text x="306.7" y="103.6" transform="rotate(-90 306.7 103.6)">10K</text>
<text x="311.8" y="103.6" transform="rotate(-90 311.8 103.6)">10K</text>
<text x="316.9" y="103.6" transform="rotate(-90 316.9 103.6)">10K</text>
<text x="322" y="104.1" transform="rotate(-90 322 104.1)">10K</text>
<text x="335.3" y="103.5">CN3</text>
<text x="343.2" y="103.5" transform="rotate(-90 343.2 103.5)">13</text>
<text x="344.3" y="106.8" transform="rotate(-90 344.3 106.8)">G</text>
<text x="352.1" y="103.5" transform="rotate(-90 352.1 103.5)">12</text>
<text x="353.2" y="106.8" transform="rotate(-90 353.2 106.8)">G</text>
<text x="45.3" y="110.7">104/50</text>
<text x="45.5" y="112.9">C43</text>
<text x="61.3" y="112.9">1</text>
<text x="68.6" y="110.4">U18</text>
<text x="79.6" y="112.9">6</text>
<text x="175.6" y="111.7">1</text>
<text x="179.1" y="113.2">CSB</text>
<text x="189.6" y="111.5" transform="rotate(-90 189.6 111.5)">GND</text>
<text x="194.3" y="113.2">SDA</text>
<text x="200.2" y="111.7">6</text>
<text x="220" y="112.9">I2C2_SDA [3,6,8,11]</text>
<text x="262.4" y="110.7">[1,9]</text>
<text x="263.9" y="113.3">[1,9]</text>
<text x="271.9" y="110.7">PC10/SDIO_D2</text>
<text x="271.9" y="113.2">PC11/SDIO_D3</text>
<text x="336.2" y="109.4">1</text>
<text x="336.2" y="111.9">2</text>
<text x="339.4" y="110.4">DAT2</text>
<text x="339.4" y="113">CD/DAT3</text>
<text x="61.3" y="118">2</text>
<text x="64.8" y="114.5">VCC</text>
<text x="64.8" y="119.6">ADDR</text>
<text x="73.6" y="119.6">DVI</text>
<text x="73.6" y="114.5">SCL</text>
<text x="79.6" y="118">5</text>
<text x="106.8" y="114.2">I2C2_SCL</text>
<text x="118.9" y="114.3">[3,6,8,11]</text>
<text x="175.6" y="116.8">2</text>
<text x="179.1" y="118.3">VDD</text>
<text x="194.3" y="118.3">SCL</text>
<text x="200.2" y="116.8">5</text>
<text x="219.8" y="118.5">I2C2_SCL</text>
<text x="231.9" y="118.6">[3,6,8,11]</text>
<text x="264.4" y="115.8">[1,9] PD2/SDIO_CMD</text>
<text x="336.2" y="114.5">3</text>
<text x="336.2" y="117">4</text>
<text x="336.2" y="119.5">5</text>
<text x="339.4" y="115.5">CMD</text>
<text x="339.4" y="118.1">VDD</text>
<text x="61.3" y="123.1">3</text>
<text x="64.8" y="124.7">GND</text>
<text x="73.6" y="124.7">SDA</text>
<text x="79.6" y="123.1">4</text>
<text x="109.5" y="124.9">I2C2_SDA [3,6,8,11]</text>
<text x="163" y="125.9" transform="rotate(-90 163 125.9)">104/50</text>
<text x="165.2" y="125.6" transform="rotate(-90 165.2 125.6)">C71</text>
<text x="175.6" y="121.8">3</text>
<text x="179.1" y="123.4">VDDIO</text>
<text x="194.3" y="123.4">SDO</text>
<text x="200.2" y="121.8">4</text>
<text x="264.4" y="120.9">[1,9] PC12/SDIO_CK</text>
<text x="336.2" y="122.1">6</text>
<text x="336.2" y="124.6">7</text>
<text x="339.4" y="120.6">CLK</text>
<text x="339.4" y="123.1">VSS</text>
<text x="339.4" y="125.7">DAT0</text>
<text x="65.9" y="128.6">BH1750FVI</text>
<text x="265.5" y="126.5">[1,9] PC8/SDIO_D0</text>
<text x="265.5" y="129">[1,9] PC9/SDIO_D1</text>
<text x="304.4" y="132">R1</text>
<text x="336.2" y="127.2">8</text>
<text x="339.4" y="128.2">DAT1</text>
<text x="94.4" y="133.5" transform="rotate(-90 94.4 133.5)">104/50</text>
<text x="96.6" y="133.3" transform="rotate(-90 96.6 133.3)">C56</text>
<text x="150.4" y="134.3">VDD3.3V</text>
<text x="258.4" y="136.1">[1,2,9]</text>
<text x="258.4" y="133.5">PE2/FSMC_A23/SD_DETECT</text>
<text x="309.8" y="133.6">10K</text>
<text x="336.2" y="132.2">9</text>
<text x="339.4" y="133.3">SD</text>
<text x="344.3" y="136.6" transform="rotate(-90 344.3 136.6)">G</text>
<text x="351.9" y="136.6" transform="rotate(-90 351.9 136.6)">G</text>
<text x="174.4" y="142.4" transform="rotate(-90 174.4 142.4)">104/50</text>
<text x="176.6" y="142.2" transform="rotate(-90 176.6 142.2)">C59</text>
<text x="343.2" y="141.1" transform="rotate(-90 343.2 141.1)">10</text>
<text x="350.8" y="141.1" transform="rotate(-90 350.8 141.1)">11</text>
<text x="103.3" y="176.7" transform="rotate(-90 103.3 176.7)">222/50</text>
<text x="141.6" y="176.4">I2C2_SCL</text>
<text x="158" y="176.8">[3,6,8,11]</text>
<text x="260.7" y="174.8">VDD3.3V</text>
<text x="278.2" y="178.7">R155</text>
<text x="80.8" y="183.8">U20</text>
<text x="92.8" y="185.6" transform="rotate(-90 92.8 185.6)">19</text>
<text x="97.9" y="185.6" transform="rotate(-90 97.9 185.6)">20</text>
<text x="100.9" y="180" transform="rotate(-90 100.9 180)">C125</text>
<text x="102.9" y="185.6" transform="rotate(-90 102.9 185.6)">21</text>
<text x="108" y="185.6" transform="rotate(-90 108 185.6)">22</text>
<text x="113.1" y="185.6" transform="rotate(-90 113.1 185.6)">23</text>
<text x="118.2" y="185.6" transform="rotate(-90 118.2 185.6)">24</text>
<text x="144.3" y="180.5">I2C2_SDA</text>
<text x="157.8" y="180.6">[3,6,8,11]</text>
<text x="255.9" y="181.6">CN35</text>
<text x="280.6" y="181.9">0</text>
<text x="79.2" y="186.7">MPU-6050</text>
<text x="114.7" y="191.6" transform="rotate(-90 114.7 191.6)">SCL</text>
<text x="119.7" y="191.6" transform="rotate(-90 119.7 191.6)">SDA</text>
<text x="261.9" y="191.9">4</text>
<text x="261.9" y="189.4">5</text>
<text x="304.2" y="190">R158</text>
<text x="80.4" y="196.8">1</text>
<text x="94.3" y="192.8" transform="rotate(-90 94.3 192.8)">RESV</text>
<text x="99.4" y="194" transform="rotate(-90 99.4 194)">CPOUT</text>
<text x="104.5" y="192.8" transform="rotate(-90 104.5 192.8)">RESV</text>
<text x="109.6" y="195.2" transform="rotate(-90 109.6 195.2)">CLKOUT</text>
<text x="130.4" y="196.8">18</text>
<text x="261.9" y="197">2</text>
<text x="261.9" y="194.5">3</text>
<text x="306" y="193.2">0</text>
<text x="306.3" y="195.7">0</text>
<text x="326.4" y="193.3">I2C2_SDA [3,6,8,11]</text>
<text x="326.5" y="195.8">I2C2_SCL [3,6,8,11]</text>
<text x="80.4" y="201.8">2</text>
<text x="83.9" y="198.3">CLKIN</text>
<text x="83.9" y="203.4">NC</text>
<text x="124.4" y="198.3">GND</text>
<text x="125.6" y="203.4">NC</text>
<text x="130.4" y="201.8">17</text>
<text x="261.9" y="199.6">1</text>
<text x="305" y="198.9">R159</text>
<text x="80.4" y="206.9">3</text>
<text x="83.9" y="208.5">NC</text>
<text x="125.6" y="208.5">NC</text>
<text x="130.4" y="206.9">16</text>
<text x="303.9" y="204.4">R156</text>
<text x="306" y="207.3">0</text>
<text x="327" y="207.2">AUX_DA [3]</text>
<text x="80.4" y="212">4</text>
<text x="83.9" y="213.6">NC</text>
<text x="125.6" y="213.6">NC</text>
<text x="130.4" y="212">15</text>
<text x="139.8" y="215.1">VDD3.3V</text>
<text x="303.9" y="210.7">R157</text>
<text x="306" y="213.6">0</text>
<text x="327" y="213.5">AUX_CL [3]</text>
<text x="80.4" y="217.1">5</text>
<text x="83.9" y="218.7">NC</text>
<text x="125.6" y="218.7">NC</text>
<text x="130.4" y="217.1">14</text>
<text x="48.8" y="224">[3] AUX_DA</text>
<text x="80.4" y="222.2">6</text>
<text x="83.9" y="223.7">AUX_DA</text>
<text x="124.4" y="223.7">VDD</text>
<text x="130.4" y="222.2">13</text>
<text x="94.3" y="232.1" transform="rotate(-90 94.3 232.1)">AUX_CL</text>
<text x="99.4" y="232.1" transform="rotate(-90 99.4 232.1)">VLOGIC</text>
<text x="104.5" y="232.1" transform="rotate(-90 104.5 232.1)">AD0</text>
<text x="109.6" y="232.1" transform="rotate(-90 109.6 232.1)">REGOUT</text>
<text x="114.7" y="232.1" transform="rotate(-90 114.7 232.1)">FSYNC</text>
<text x="119.7" y="232.1" transform="rotate(-90 119.7 232.1)">INT</text>
<text x="149" y="233.8" transform="rotate(-90 149 233.8)">104/50</text>
<text x="92.8" y="235.6" transform="rotate(-90 92.8 235.6)">7</text>
<text x="97.9" y="235.6" transform="rotate(-90 97.9 235.6)">8</text>
<text x="102.9" y="235.6" transform="rotate(-90 102.9 235.6)">9</text>
<text x="108" y="236.8" transform="rotate(-90 108 236.8)">10</text>
<text x="113.1" y="236.8" transform="rotate(-90 113.1 236.8)">11</text>
<text x="118.2" y="236.8" transform="rotate(-90 118.2 236.8)">12</text>
<text x="146.6" y="237.2" transform="rotate(-90 146.6 237.2)">C124</text>
<text x="48.6" y="241.6">[3]</text>
<text x="54.2" y="241.5">AUX_CL</text>
<text x="70.2" y="249.1">VDD3.3V</text>
<text x="119.8" y="251.8" transform="rotate(-90 119.8 251.8)">1k</text>
<text x="86.2" y="258" transform="rotate(-90 86.2 258)">C122</text>
<text x="101.4" y="252.6" transform="rotate(-90 101.4 252.6)">R153</text>
<text x="104.6" y="253" transform="rotate(-90 104.6 253)">4.7K</text>
<text x="111.1" y="256.2" transform="rotate(-90 111.1 256.2)">C123</text>
<text x="113.4" y="252.9" transform="rotate(-90 113.4 252.9)">104/50</text>
<text x="116.7" y="252.6" transform="rotate(-90 116.7 252.6)">R154</text>
<text x="94.4" y="259.2" transform="rotate(-90 94.4 259.2)">103/50</text>
<text x="132.4" y="262.8">PI1/MPU-6050_INT</text>
<text x="155" y="262.9">[1]</text>
</g>
<g font-size="2.5" fill="#2291ff">
<text x="142.8" y="36.2">I2C地址 = 0xC0</text>
<text x="191.8" y="137.3">I2C总线地址0xEE</text>
<text x="276.7" y="137.6">(SD卡插入检测引脚)</text>
<text x="46.3" y="148.8">ADDR引脚接地时地址为 0x46，接电源时地址为0xB8</text>
<text x="279.7" y="171.4">不贴</text>
<text x="291.2" y="180">未连接</text>
<text x="244.4" y="207.2">I2C地址 = 0x3C</text>
<text x="304" y="217.1">不贴</text>
<text x="53.7" y="232.8">可以外接第3方磁力计</text>
<text x="287.9" y="251.9">COMPANY:</text>
<text x="40" y="255.9">缺省I2C地址 = 0xD0</text>
<text x="39.4" y="265.1">当AD0接高电平时，地址为 0xD1</text>
<text x="287.6" y="265.1">TITLE:</text>
<text x="303.3" y="265.1">【安富莱】STM32-V5开发板原理图 D030-8</text>
<text x="287.6" y="271.2">SIZE:</text>
<text x="295.5" y="271.2">A3</text>
<text x="304.6" y="270.9">SHEET NAME:</text>
<text x="326" y="271.2">[3]I2C_SFLASH_SD</text>
<text x="382.3" y="270.9">REV: 1.0</text>
<text x="287.6" y="276.5">DRAWN BY:</text>
<text x="301.3" y="276.3">armfly</text>
<text x="326.7" y="276.5">DATE:</text>
<text x="337.6" y="276.8">2014/12/24</text>
<text x="367.9" y="277">SHEET:</text>
<text x="378.7" y="277.1">3</text>
<text x="382.9" y="277">OF</text>
<text x="387.4" y="277.1">11</text>
</g>
</svg>
